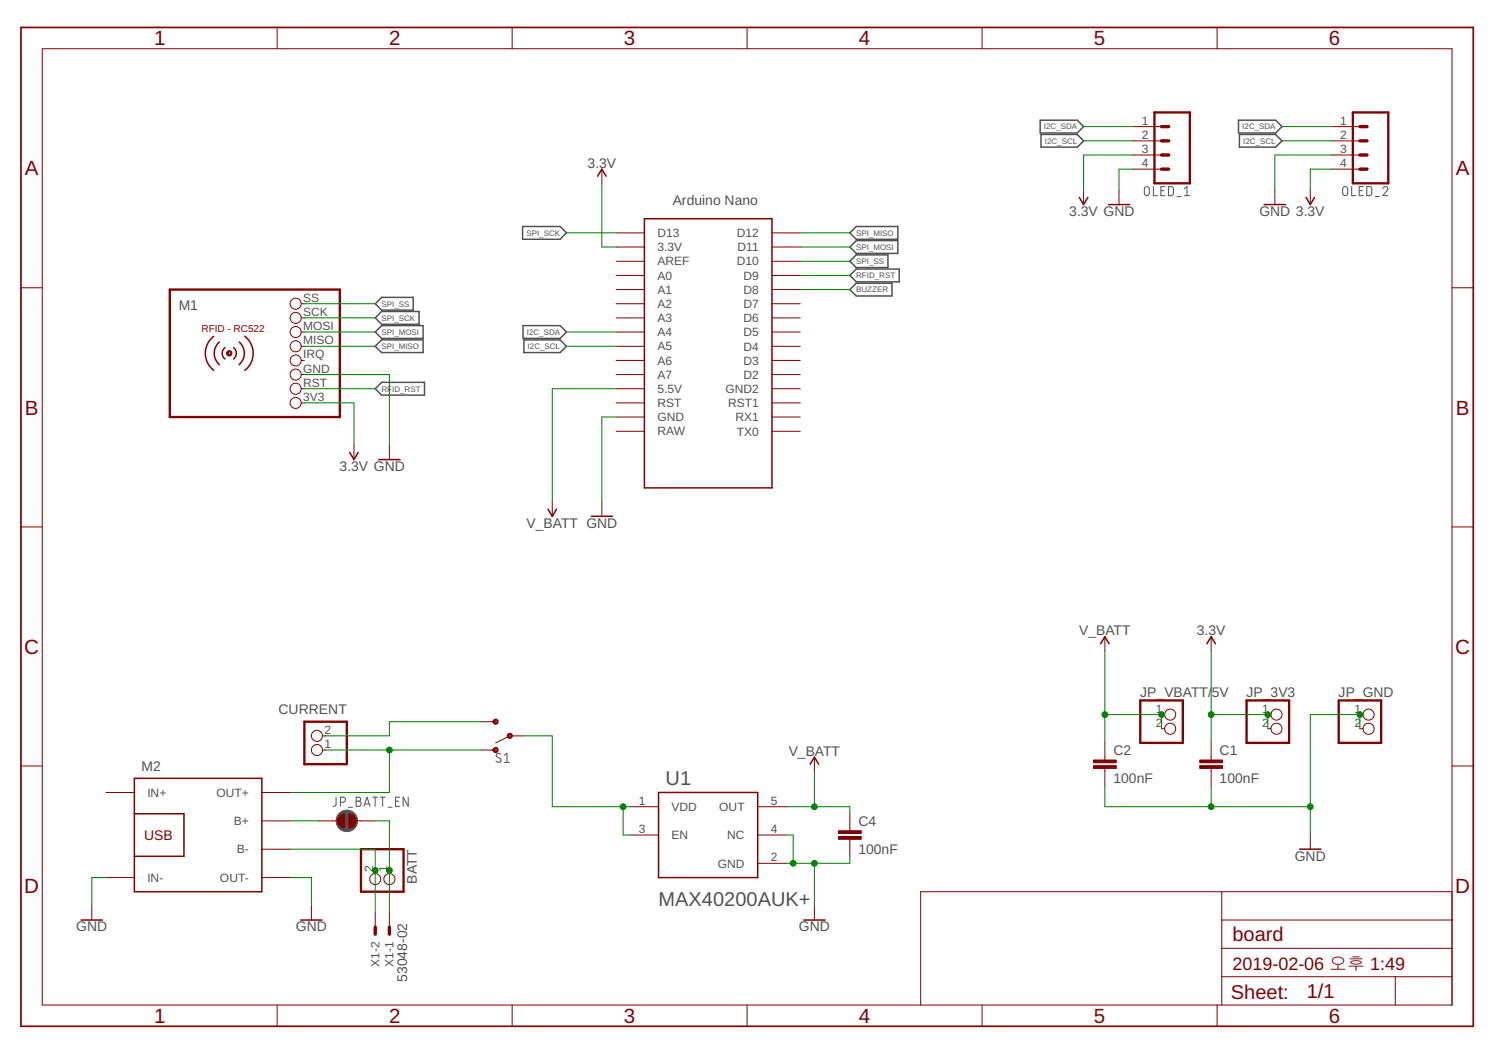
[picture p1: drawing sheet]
<svg xmlns="http://www.w3.org/2000/svg" width="297mm" height="210mm" viewBox="0 0 297 210" stroke-linecap="round" stroke-linejoin="round" font-family="sans-serif">
<g fill="none" stroke="#505050" stroke-width=".2">
<path d="M227.8 37.3l.3-.2 .5 .2 .1 1.1a.5 .5 0 0 1-.5 .5 .5 .5 0 0 1-.5-.5zM229.5 37.1v1.8h.8M231 37.9h.6M231.8 37.1h-.8v1.8h.8M232.5 37.1h.6l.3 .4v1.1l-.3 .3h-.6zM234.2 39.1h.8M235.6 38.9h1M235.6 37.5l.6-.4v1.8M267.3 37.3l.2-.2 .5 .2 .1 1.1a.51 .51 0 0 1-.5 .5 .51 .51 0 0 1-.5-.5zM268.9 37.1v1.8h.8M270.4 37.9h.6M271.2 37.1h-.8v1.8h.8"/>
<path d="M271.9 37.1h.7l.3 .4v1.1l-.3 .3h-.7zM273.6 39.1h.8M275.1 37.5a.5 .5 0 0 1 .7-.4 .5 .5 0 0 1 .2 .8l-.9 1h1M66.9 158.6l-.1 1.6-.2 .2h-.3M67.7 159.6a.88 .88 0 0 0 1-.2v-.5a.88 .88 0 0 0-1-.3v1.8M70.9 158.6h.5a.4 .4 0 0 1 .4 .4 .4 .4 0 0 1-.4 .4 .51 .51 0 0 1 .5 .5 .51 .51 0 0 1-.5 .5h-.5zM70.9 159.4h.5M72.6 160h.9M74.1 158.6h1M74.6 158.6v1.8M75.6 158.6h1M76.1 158.6v1.8"/>
<path d="M78.7 159.4h.6M79.5 158.6h-.8v1.8h.8M81.2 158.6v1.8l-1-1.8v1.8M99.6 150l-.2-.1a.42 .42 0 0 0-.6 .2 .42 .42 0 0 0 .1 .5l.6 .3a.46 .46 0 0 1 0 .7 .46 .46 0 0 1-.7 0l-.1-.2M100.4 150.3l.5-.4v1.8M100.4 151.7h.9M69.3 160.6h.8M72.4 160.4l.6-1.8 .6 1.8M77.2 160.6h.8"/>
</g>
<circle cx="69" cy="163.3" r="2.14" fill="#505050" stroke="#505050" stroke-width=".2"/>
<g fill="none" stroke="#505050" stroke-width=".3">
<path d="M206.9 23.9h7.4l1.3 1.3-1.3 1.3h-7.4zM207.1 26.8h7.2l1.3 1.2-1.3 1.3h-7.2zM246.4 23.9h7.4l1.3 1.3-1.3 1.3h-7.4zM246.6 26.8h7.2l1.3 1.2-1.3 1.3h-7.2zM104 45.1h7.4l1.3 1.2-1.3 1.3h-7.4zM169.1 49.1l1.2-1.2h8.3v2.5h-8.3zM169.1 46.3l1.2-1.2h8.3v2.5h-8.3zM169.1 52l1.2-1.3h6.4v2.5h-6.4zM169.1 54.8l1.2-1.3h8.6v2.6h-8.6zM169.1 57.6l1.2-1.3h7.2v2.6h-7.2zM74.7 66.1l1.2-1.3h8.3v2.5h-8.3zM74.7 68.9l1.2-1.3h8.3v2.5h-8.3z"/>
<path d="M74.7 63.2l1.2-1.2h7.5v2.5h-7.5zM74.7 60.4l1.2-1.2h6.3v2.5h-6.3zM74.7 77.3l1.2-1.2h8.6v2.5h-8.6zM104.1 64.8h7.3l1.3 1.3-1.3 1.2h-7.3zM104.2 67.6h7.2l1.3 1.3-1.3 1.2h-7.2z"/>
</g>
<g fill="none" stroke="#800000" stroke-width=".2">
<path d="M8.4 9.7h280.5v190.3h-280.5zM55.1 5.5v4.2M101.9 5.5v4.2M148.6 5.5v4.2M195.4 5.5v4.2M242.1 5.5v4.2M119.7 33.7v2.8M215.6 37.9v2.8M222.6 37.9v2.8M225.5 25.2h5.6M225.5 28h5.6M225.5 30.8h5.6"/>
<path d="M225.5 33.7h5.6M253.6 37.9v2.8M260.7 37.9v2.8M264.9 25.2h5.7M264.9 28h5.7M264.9 30.8h5.7M264.9 33.7h5.7M4.2 57.3h4.2M122.6 49.1h5.6M122.6 52h5.6M122.6 57.6h5.6M122.6 54.8h5.6"/>
<path d="M122.6 46.3h5.6M153.6 49.1h5.6M153.6 52h5.6M153.6 57.6h5.6M153.6 54.8h5.6M153.6 46.3h5.6M288.9 57.3h4.2M59.9 77.3h.7M59.9 74.5h.7M59.9 71.7h.7M59.9 68.9h.7M59.9 66.1h.7"/>
<path d="M59.9 63.2h.7M59.9 60.4h.7M122.6 77.3h5.6M122.6 74.5h5.6M122.6 71.7h5.6M122.6 68.9h5.6M122.6 66.1h5.6M122.6 63.2h5.6M122.6 60.4h5.6M153.6 77.3h5.6M153.6 74.5h5.6M153.6 71.7h5.6"/>
<path d="M153.6 68.9h5.6M153.6 66.1h5.6M153.6 63.2h5.6M153.6 60.4h5.6M59.9 80.2h.7M70.4 88.6v2.8M77.5 88.6v2.8M109.9 99.9v2.8M119.7 99.9v2.8M122.6 85.8h5.6M122.6 83h5.6M122.6 80.2h5.6"/>
<path d="M153.6 85.8h5.6M153.6 83h5.6M153.6 80.2h5.6M4.2 104.8h4.2M288.9 104.8h4.2M219.8 126.7v2.8M241 126.7v2.8M4.2 152.4h4.2M21.1 157.7h5.6M52.1 157.7h5.6M64.2 149.2h.6M64.2 146.4h.6"/>
<path d="M95.8 149.2h2.8M95.8 143.6h2.8M104.2 146.4h-2.8l-2.8 1.4M162 150.6v2.9M219.8 147.8v3.4M219.8 152.9v3.4M231.1 142.2h.6M231.1 145h.6M241 147.8v3.4M241 152.9v3.4M252.2 142.2h.7M252.2 145h.7"/>
<path d="M270.6 142.2h.6M270.6 145h.6M288.9 152.4h4.2M21.1 174.6h5.6M52.1 174.6h5.6M52.1 163.3h5.6M52.1 169h5.6M63.4 163.3h3.8M70.8 163.3h3.9M74.7 173.2v.6M77.5 173.2v.6M125.4 160.5h5.6"/>
<path d="M125.4 166.1l5.6 .1M150.7 160.5h.1M150.7 160.5h5.7M156.4 166.1l-5.6 .1M156.4 171.8h-5.6M169.1 161.9v3.4M169.1 167v3.4M243.1 177.4v22.6M260.7 166.1v2.9M288.9 177.4h-105.7v22.6M18.3 180.2v2.8M55.1 200v4.2"/>
<path d="M62 180.2v2.8M74.7 181.6v2.9M77.5 181.6v2.9M101.9 200v4.2M148.6 200v4.2M162 180.2v2.8M195.4 200v4.2M242.1 200v4.2M243.1 194.3h45.8M243.1 188.7h45.8M243.1 183h45.8M277.6 194.3v5.7"/>
<circle cx="58.8" cy="71.7" r="1.1"/>
<circle cx="58.8" cy="68.9" r="1.1"/>
<circle cx="58.8" cy="77.3" r="1.1"/>
<circle cx="58.8" cy="66.1" r="1.1"/>
<circle cx="58.8" cy="63.2" r="1.1"/>
<circle cx="58.8" cy="60.4" r="1.1"/>
<circle cx="58.8" cy="74.5" r="1.1"/>
<circle cx="58.8" cy="80.2" r="1.1"/>
<circle cx="63.1" cy="149.2" r="1.1"/>
<circle cx="63.1" cy="146.4" r="1.1"/>
<circle cx="232.8" cy="142.2" r="1.1"/>
<circle cx="232.8" cy="145" r="1.1"/>
<circle cx="254" cy="145" r="1.1"/>
<circle cx="254" cy="142.2" r="1.1"/>
<circle cx="272.3" cy="142.2" r="1.1"/>
<circle cx="272.3" cy="145" r="1.1"/>
<circle cx="74.7" cy="174.9" r="1.1"/>
<circle cx="77.5" cy="174.9" r="1.1"/>
</g>
<g fill="none" stroke="#800000" stroke-width=".3">
<path d="M118.9 35.1l.8-1.4 .9 1.4M214.7 39.3l.9 1.4 .8-1.4M259.8 39.3l.9 1.4 .8-1.4M128.2 43.5h25.4v53.6h-25.4zM220.5 40.7h4.2M251.5 40.7h4.3M42.5 66.9a4.3 4.3 0 0 0 0 6.8M43.6 68.1a2.99 2.99 0 0 0 0 4.5M44.8 69.2a1.39 1.39 0 0 0 0 2.2M46.5 69.2a1.42 1.42 0 0 1 0 2.2M47.6 68.1a2.99 2.99 0 0 1 0 4.5M48.7 66.9a4.3 4.3 0 0 1 0 6.8"/>
<path d="M69.6 90l.8 1.4 .9-1.4M75.4 91.4h4.2M109 101.3l.9 1.4 .8-1.4M117.6 102.7h4.3M219 128.1l.8-1.4 .9 1.4M240.1 128.1l.9-1.4 .8 1.4M26.7 154.9h25.4v22.5h-25.4zM131 157.7h19.7v16.9h-19.7zM161.2 152l.8-1.4 .9 1.4M26.7 161.9h9.9v8.5h-9.9M258.6 169h4.2M16.2 183h4.2"/>
<path d="M59.8 183h4.3M159.9 183h4.2"/>
</g>
<path d="M229.7 22.4h7v14.1h-7zM269.2 22.4h7v14.1h-7zM33.8 57.6h33.8v25.4h-33.8zM226.9 139.4h8.4v8.4h-8.4zM248 139.4h8.5v8.4h-8.5zM266.3 139.4h8.5v8.4h-8.5zM60.6 143.6h8.4v8.4h-8.4zM71.8 169h8.5v8.4h-8.5z" fill="none" stroke="#800000" stroke-width=".47"/>
<path d="M231.1 30.8h1.4M231.1 28h1.4M231.1 25.2h1.4M231.1 33.7h1.4M270.6 30.8h1.4M270.6 28h1.4M270.6 25.2h1.4M270.6 33.7h1.4M74.7 184.5v1.4M77.5 184.5v1.4" fill="none" stroke="#800000" stroke-width=".68"/>
<g fill="#800000" stroke="#800000" stroke-width=".2">
<path d="M45.3 69.9a.54 .54 0 0 1 .8 .2 .54 .54 0 0 1-.4 .7 .54 .54 0 0 1-.6-.5h.3a.26 .26 0 0 1 .3-.2 .26 .26 0 0 1 .1 .4 .26 .26 0 0 1-.4-.1l-.3-.1z" fill-rule="evenodd"/>
<path d="M98.3 148.8a.51 .51 0 0 1 .8 .2 .51 .51 0 0 1-.4 .7 .51 .51 0 0 1-.6-.5h.2a.29 .29 0 0 1 .4-.2 .29 .29 0 0 1 .1 .5 .29 .29 0 0 1-.5-.1v-.2h-.2z" fill-rule="evenodd"/>
<path d="M98.3 143.2a.51 .51 0 0 1 .8 .2 .51 .51 0 0 1-.4 .7 .51 .51 0 0 1-.6-.5h.2a.29 .29 0 0 1 .4-.3 .29 .29 0 0 1 .1 .5 .29 .29 0 0 1-.5-.1l-.2-.1z" fill-rule="evenodd"/>
<path d="M101.1 146a.51 .51 0 0 1 .8 .2 .51 .51 0 0 1-.3 .7 .51 .51 0 0 1-.7-.5h.2a.29 .29 0 0 1 .4-.3 .29 .29 0 0 1 .1 .5 .29 .29 0 0 1-.4-.1l-.3-.1z" fill-rule="evenodd"/>
<path d="M69.4 161.9a1.41 1.41 0 0 1 1.5 1.4 1.41 1.41 0 0 1-1.5 1.4z" fill-rule="evenodd"/>
<path d="M67.6 162.3l1-.4v2.8a1.42 1.42 0 0 1-1.3-.9 1.42 1.42 0 0 1 .3-1.5z" fill-rule="evenodd"/>
</g>
<path d="M4.2 5.5h288.9v198.7h-288.9z" fill="none" stroke="#800000" stroke-width=".34"/>
<g fill="#800000" stroke="#800000" stroke-width=".2">
<path d="M217.6 152.3h4.5v.6h-4.5z"/>
<path d="M217.6 151.2h4.5v.6h-4.5z"/>
<path d="M238.7 152.3h4.5v.6h-4.5z"/>
<path d="M238.7 151.2h4.5v.6h-4.5z"/>
<path d="M166.8 166.4h4.5v.6h-4.5z"/>
<path d="M166.8 165.3h4.5v.5h-4.5z"/>
</g>
<g fill="none" stroke="#008000" stroke-width=".2">
<path d="M119.7 36.5v12.6h2.9M215.6 25.2h9.9M215.6 28h9.9M225.5 33.7h-2.9v4.2M225.5 30.8h-9.9v7.1M255.1 25.2h9.8M255.1 28h9.8M264.9 33.7h-4.2v4.2M264.9 30.8h-11.3v7.1M112.7 46.3h9.9M159.2 49.1h9.9M159.2 46.3h9.9"/>
<path d="M159.2 52h9.9M159.2 54.8h9.9M159.2 57.6h9.9M60.6 74.5h16.9v14.1M60.6 77.3h14.1M60.6 66.1h14.1M60.6 68.9h14.1M60.6 63.2h14.1M60.6 60.4h14.1M112.7 66.1h9.9M112.7 68.9h9.9M122.6 77.3h-12.7v22.6"/>
<path d="M60.6 80.2h9.8v8.4M122.6 83h-2.9v16.9M219.8 129.5v18.3M241 129.5v18.3M64.8 149.2h31M77.5 149.2v8.5h-19.8M95.8 143.6h-18.3v2.8h-12.7M104.2 146.4h5.7v14.1h15.5M162 153.5v7M219.8 156.3v4.2h40.9M219.8 142.2h11.3v2.8M241 156.3v4.2"/>
<path d="M241 142.2h11.2v2.8M270.6 145v-2.8h-9.9v23.9M21.1 174.6h-2.8v5.6M57.7 174.6h4.3v5.6M57.7 163.3h5.7M57.7 169h17v12.6M74.7 163.3h2.8v18.3M124 160.5v5.6h1.4M156.4 166.1h1.4v5.7M156.4 160.5h12.7v1.4M162 171.8v8.4M169.1 170.4v1.4h-12.7"/>
</g>
<g fill="#008000" stroke="#008000" stroke-width=".2">
<circle cx="157.8" cy="171.8" r=".57"/>
<circle cx="162" cy="171.8" r=".57"/>
<circle cx="260.7" cy="160.5" r=".57"/>
<circle cx="241" cy="160.5" r=".57"/>
<circle cx="270.6" cy="142.2" r=".57"/>
<circle cx="231.1" cy="142.2" r=".57"/>
<circle cx="219.8" cy="142.2" r=".57"/>
<circle cx="162" cy="160.5" r=".57"/>
<circle cx="252.2" cy="142.2" r=".57"/>
<circle cx="241" cy="142.2" r=".57"/>
<circle cx="77.5" cy="173.2" r=".57"/>
<circle cx="74.7" cy="173.2" r=".57"/>
<circle cx="124" cy="160.5" r=".57"/>
<circle cx="77.5" cy="149.2" r=".57"/>
</g>
<g font-size="4.1" fill="#800000">
<text x="30.7" y="9">1</text>
<text x="77.4" y="9">2</text>
<text x="124.1" y="9">3</text>
<text x="170.9" y="9">4</text>
<text x="217.6" y="9">5</text>
<text x="264.4" y="9">6</text>
<text x="4.9" y="34.9">A</text>
<text x="289.6" y="34.9">A</text>
<text x="4.9" y="82.5">B</text>
<text x="289.6" y="82.5">B</text>
<text x="4.8" y="130.1">C</text>
<text x="289.5" y="130.1">C</text>
<text x="4.8" y="177.6">D</text>
<text x="289.5" y="177.6">D</text>
<text x="30.7" y="203.5">1</text>
<text x="77.4" y="203.5">2</text>
<text x="124.1" y="203.5">3</text>
<text x="170.9" y="203.5">4</text>
<text x="217.6" y="203.5">5</text>
<text x="264.4" y="203.5">6</text>
</g>
<g font-size="4" fill="#505050">
<text x="132.4" y="156.3">U1</text>
<text x="131" y="180.2">MAX40200AUK+</text>
</g>
<g font-size="4" fill="#800000">
<text x="245.2" y="187.3">board</text>
<text x="244.9" y="198.7">Sheet:</text>
<text x="260" y="198.6">1/1</text>
</g>
<text font-size="3.6" fill="#800000" x="245.2" y="192.9">2019-02-06 오후 1:49</text>
<g font-size="2.8" fill="#505050">
<text x="116.9" y="33.4">3.3V</text>
<text x="133.8" y="40.7">Arduino Nano</text>
<text x="212.7" y="43">3.3V GND</text>
<text x="250.6" y="43">GND 3.3V</text>
<text x="35.6" y="61.7">M1</text>
<text x="67.6" y="93.7">3.3V GND</text>
<text x="104.8" y="105">V_BATT GND</text>
<text x="214.7" y="126.4">V_BATT</text>
<text x="238.1" y="126.4">3.3V</text>
<text x="55.4" y="142">CURRENT</text>
<text x="226.9" y="138.7">JP_VBATT/</text>
<text x="241.1" y="138.7">5V</text>
<text x="248" y="138.7">JP_3V3</text>
<text x="266.3" y="138.7">JP_GND</text>
<text x="28.1" y="153.5">M2</text>
<text x="156.9" y="150.4">V_BATT</text>
<text x="221.5" y="155.8">100nF</text>
<text x="221.5" y="150.2">C2</text>
<text x="242.7" y="155.8">100nF</text>
<text x="242.7" y="150.2">C1</text>
<text x="170.8" y="164.3">C4</text>
<text x="170.8" y="169.9">100nF</text>
<text x="257.6" y="171.2">GND</text>
<text x="83" y="175.8" transform="rotate(-90 83 175.8)">BATT</text>
<text x="15.2" y="185.3">GND</text>
<text x="58.9" y="185.3">GND</text>
<text x="158.9" y="185.3">GND</text>
<text x="81" y="195.4" transform="rotate(-90 81 195.4)">53048-02</text>
</g>
<text font-size="2.8" fill="#800000" x="28.7" y="167.1">USB</text>
<g font-size="2.4" fill="#505050">
<text x="227.2" y="24.8">1</text>
<text x="227.2" y="27.6">2</text>
<text x="266.6" y="24.8">1</text>
<text x="266.6" y="27.6">2</text>
<text x="227.2" y="30.4">3</text>
<text x="227.2" y="33.3">4</text>
<text x="266.6" y="30.4">3</text>
<text x="266.6" y="33.3">4</text>
<text x="130.8" y="47.2">D13</text>
<text x="146.6" y="47.2">D12</text>
<text x="130.8" y="50">3.3V</text>
<text x="130.8" y="52.8">AREF</text>
<text x="146.6" y="52.8">D10</text>
<text x="146.7" y="50">D11</text>
<text x="130.8" y="58.5">A1</text>
<text x="130.8" y="55.6">A0</text>
<text x="147.9" y="58.5">D8</text>
<text x="147.9" y="55.6">D9</text>
<text x="60.3" y="65.7">MOSI</text>
<text x="60.3" y="62.9">SCK</text>
<text x="60.3" y="60">SS</text>
<text x="130.8" y="64.1">A3</text>
<text x="130.8" y="61.3">A2</text>
<text x="147.9" y="64.1">D6</text>
<text x="147.9" y="61.3">D7</text>
<text x="60.3" y="71.3">IRQ</text>
<text x="60.3" y="68.5">MISO</text>
<text x="130.8" y="69.7">A5</text>
<text x="130.8" y="66.9">A4</text>
<text x="147.9" y="69.7">D4</text>
<text x="147.9" y="66.9">D5</text>
<text x="60.3" y="77">RST</text>
<text x="60.3" y="74.1">GND</text>
<text x="130.8" y="75.4">A7</text>
<text x="130.8" y="72.6">A6</text>
<text x="147.9" y="75.4">D2</text>
<text x="147.9" y="72.6">D3</text>
<text x="60.3" y="79.8">3V3</text>
<text x="130.8" y="83.8">GND</text>
<text x="130.8" y="81">RST</text>
<text x="130.8" y="78.2">5.5V</text>
<text x="144.3" y="78.2">GND2</text>
<text x="144.9" y="81">RST1</text>
<text x="146.3" y="83.8">RX1</text>
<text x="130.8" y="86.6">RAW</text>
<text x="146.6" y="86.6">TX0</text>
<text x="230" y="141.8">1</text>
<text x="251.1" y="141.8">1</text>
<text x="269.5" y="141.8">1</text>
<text x="64.6" y="148.8">1</text>
<text x="64.6" y="146">2</text>
<text x="230" y="144.6">2</text>
<text x="251.1" y="144.6">2</text>
<text x="269.5" y="144.6">2</text>
<text x="29.3" y="158.5">IN+</text>
<text x="43" y="158.5">OUT+</text>
<text x="127.1" y="160.1">1</text>
<text x="133.6" y="161.3">VDD</text>
<text x="143.1" y="161.3">OUT</text>
<text x="153.4" y="160.1">5</text>
<text x="46.5" y="164.2">B+</text>
<text x="127.1" y="165.7">3</text>
<text x="133.6" y="167">EN</text>
<text x="144.7" y="167">NC</text>
<text x="153.4" y="165.7">4</text>
<text x="47.1" y="169.8">B-</text>
<text x="74.3" y="173.4" transform="rotate(-90 74.3 173.4)">2</text>
<text x="77.1" y="173.4" transform="rotate(-90 77.1 173.4)">1</text>
<text x="142.8" y="172.6">GND</text>
<text x="153.4" y="171.4">2</text>
<text x="29.3" y="175.4">IN-</text>
<text x="43.8" y="175.4">OUT-</text>
<text x="75.5" y="192.3" transform="rotate(-90 75.5 192.3)">X1-2</text>
<text x="78.3" y="192.3" transform="rotate(-90 78.3 192.3)">X1-1</text>
</g>
<text font-size="2" fill="#800000" x="40.1" y="66.1">RFID - RC522</text>
<g font-size="1.6" fill="#505050">
<text x="207.7" y="25.8">I2C_SDA</text>
<text x="207.9" y="28.6">I2C_SCL</text>
<text x="247.2" y="25.8">I2C_SDA</text>
<text x="247.3" y="28.6">I2C_SCL</text>
<text x="104.7" y="46.9">SPI_SCK</text>
<text x="170.3" y="46.9">SPI_MISO</text>
<text x="170.3" y="49.7">SPI_MOSI</text>
<text x="170.3" y="52.5">SPI_SS</text>
<text x="170.3" y="55.4">RFID_RST</text>
<text x="170.3" y="58.2">BUZZER</text>
<text x="75.9" y="63.8">SPI_SCK</text>
<text x="75.9" y="61">SPI_SS</text>
<text x="75.9" y="66.6">SPI_MOSI</text>
<text x="75.9" y="69.5">SPI_MISO</text>
<text x="104.8" y="66.6">I2C_SDA</text>
<text x="105" y="69.4">I2C_SCL</text>
<text x="75.9" y="77.9">RFID_RST</text>
</g>
</svg>
